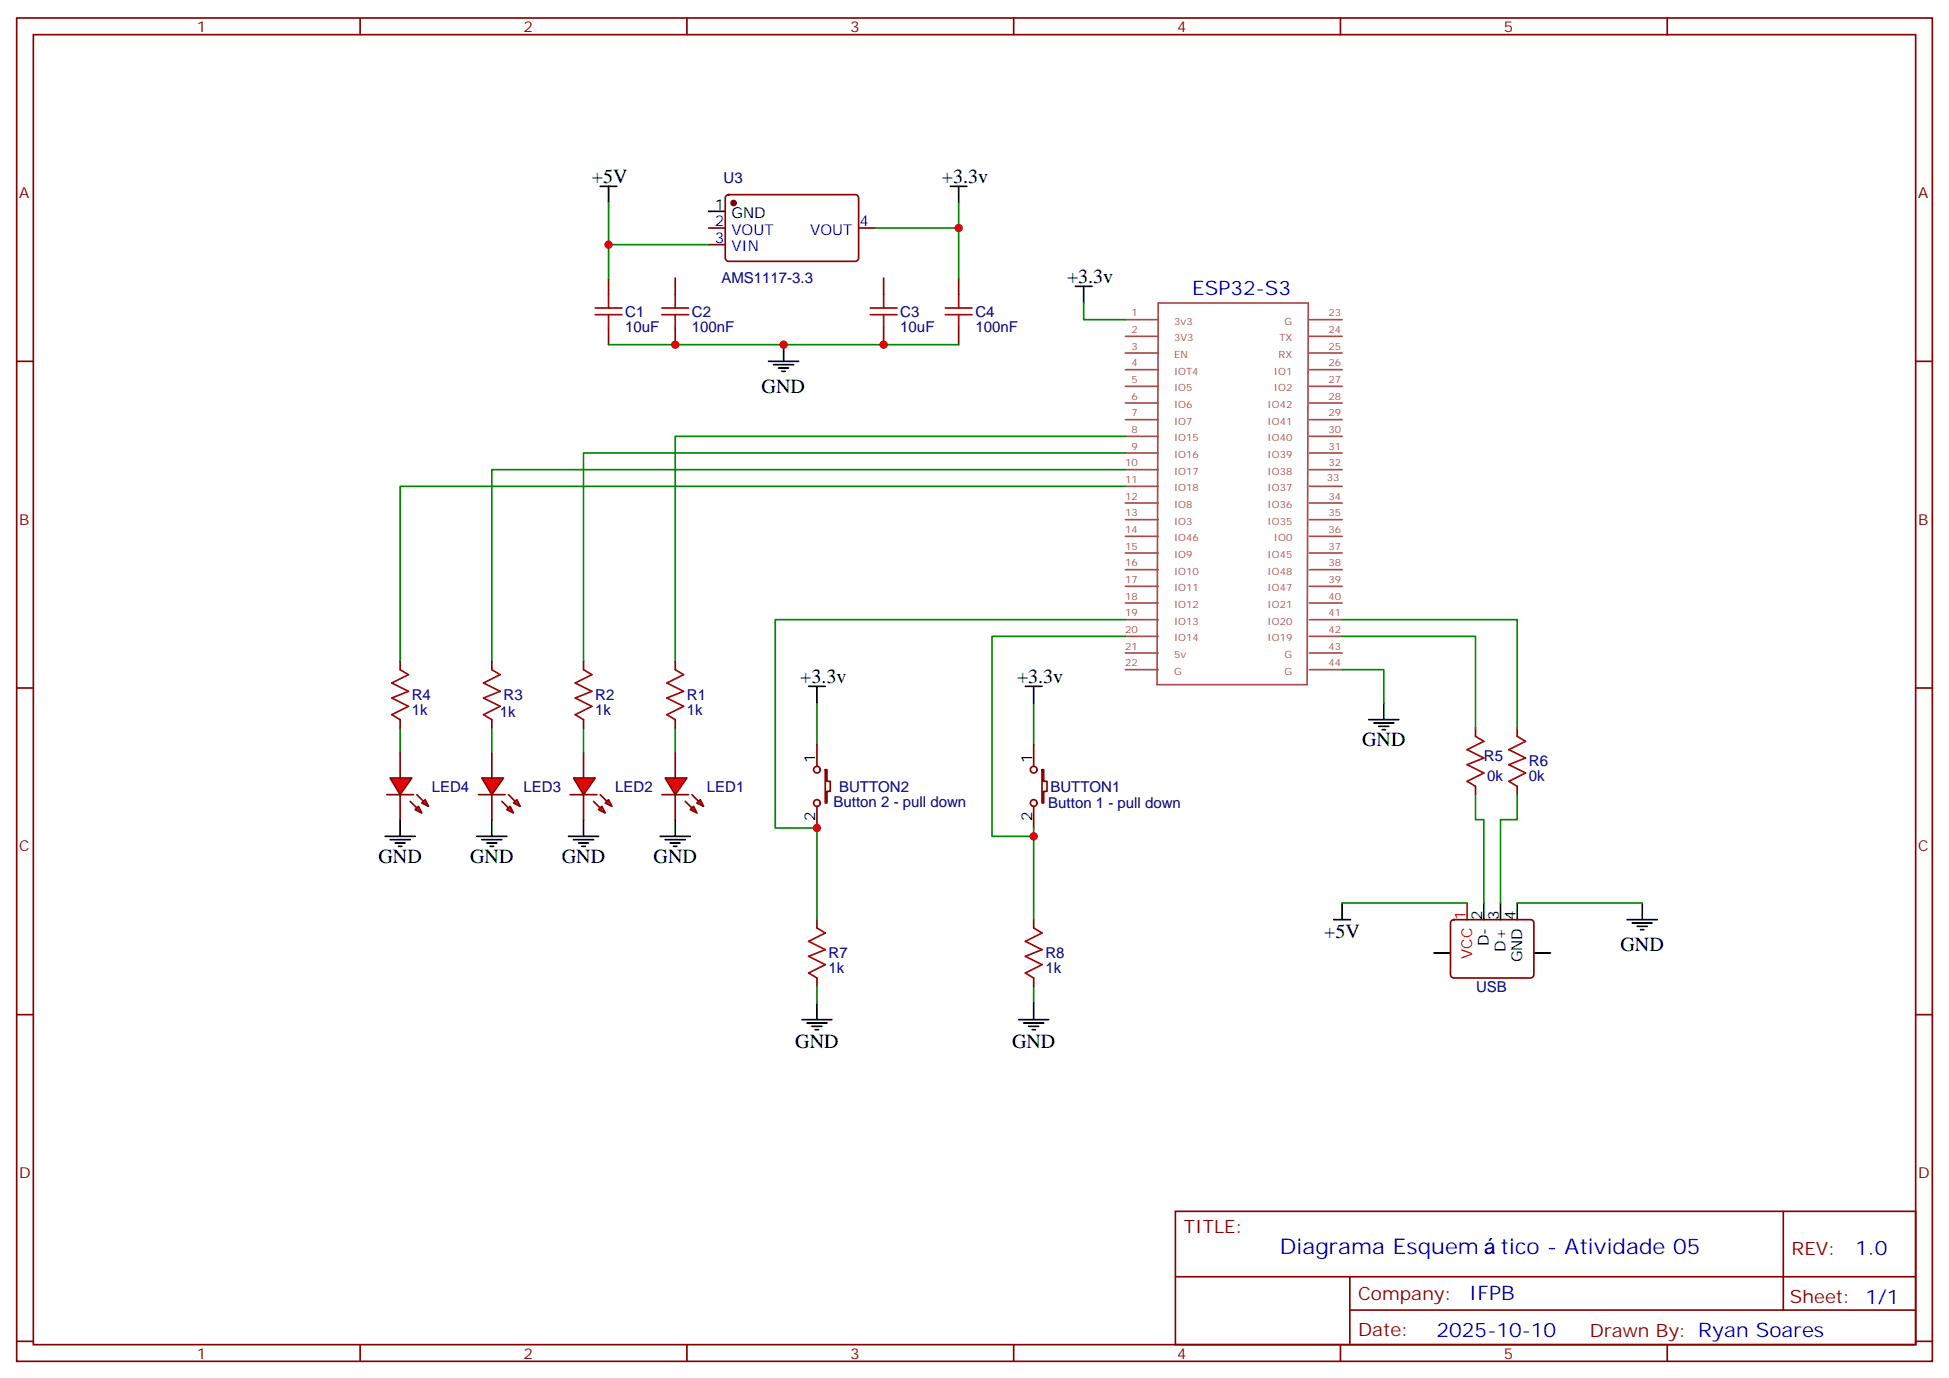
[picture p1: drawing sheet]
<svg xmlns="http://www.w3.org/2000/svg" width="412mm" height="292mm" viewBox="0 0 412 292" stroke-linecap="round" stroke-linejoin="round" font-family="sans-serif">
<g fill="none" stroke="#870000" stroke-width=".35">
<path d="M3.5 3.8h405.4v284.3h-405.4zM7.1 7.3h398.2v277.3h-398.2zM76.2 3.8v3.5M145.3 3.8v3.5M214.5 3.8v3.5M283.6 3.8v3.5M352.8 3.8v3.5M128.8 58.8v3.6M142.9 58.8v3.6M149.9 48.3h3.6M149.9 51.8h3.6M153.7 41.4l.5-.2h26.8a.71 .71 0 0 1 .7 .7v12.7a.76 .76 0 0 1-.7 .7h-26.8a.76 .76 0 0 1-.7-.7v-12.7z"/>
<path d="M181.7 48.3h3.5M187 58.8v3.6M202.8 58.8v3.6M3.5 76.5h3.6M128.8 69.4v3.6M142.9 69.4v3.6M187 69.4v3.6M202.8 69.4v3.6M405.3 76.5h3.6M84.7 140v1.7M104.1 140v1.7M123.5 140v1.7"/>
<path d="M142.9 140v1.7M3.5 145.6h3.6M84.7 152.3v1.8M104.1 152.3v1.8M123.5 152.3v1.8M142.9 152.3v1.8M312.2 154.1v1.8M321 154.1v1.8M405.3 145.6h3.6M312.2 166.4v1.8M321 166.4v1.8M307.2 194.9l.4-.2h16.2a.71 .71 0 0 1 .8 .7v10.9a.76 .76 0 0 1-.8 .7h-16.2a.76 .76 0 0 1-.7-.7v-10.9z"/>
<path d="M3.5 214.8h3.6M405.3 214.8h3.6M248.7 256.4h156.6v28.2h-156.6zM377.3 256.4v20.9M248.7 270.2h156.5M285.6 277.3h119.6M285.6 270.2v14.2M3.5 283.9h3.6M76.2 284.6v3.5M145.3 284.6v3.5M214.5 284.6v3.5M283.6 284.6v3.5"/>
<path d="M352.8 284.6v3.5M405.3 283.9h3.6"/>
</g>
<g fill="none" stroke="#a64a4a" stroke-width=".35">
<path d="M238.1 78.2h7M238.1 74.7h7M238.1 71.2h7M238.1 67.7h7M245.1 64.1h31.7l-.2 80.8h-31.8zM277 78.2h7M277 74.7h7M277 71.2h7M277 67.7h7M238.1 99.4h7M238.1 95.9h7M238.1 92.4h7"/>
<path d="M238.1 88.8h7M238.1 85.3h7M238.1 81.8h7M277 99.4h7M277 95.9h7M277 92.4h7M277 88.8h7M277 85.3h7M277 81.8h7M238.1 117.1h7M238.1 113.5h7M238.1 110h7"/>
<path d="M238.1 106.5h7M238.1 102.9h7M277 117.1h7M277 113.5h7M277 110h7M277 106.5h7M277 102.9h7M238.1 138.2h7M238.1 134.7h7M238.1 131.2h7M238.1 127.6h7M238.1 124.1h7"/>
<path d="M238.1 120.6h7M277 138.2h7M277 134.7h7M277 131.2h7M277 127.6h7M277 124.1h7M277 120.6h7M238.1 141.7h7M277 141.7h7"/>
</g>
<g fill="none" stroke="#000" stroke-width=".35">
<path d="M127 39.4h3.5M128.8 39.4v3.6M201.1 39.4h3.5M202.8 39.4v3.6M149.9 44.7h3.6M162.6 76.5h6.4M163.7 77.2h4.2M164.7 77.9h2.2M165.5 78.6h.7M165.8 73v3.5M289.6 152.3h6.4M290.7 153h4.2"/>
<path d="M291.7 153.7h2.2M292.5 154.4h.7M292.8 148.8v3.5M81.5 177h6.3M82.5 177.7h4.3M83.6 178.4h2.1M84.3 179.1h.7M84.7 173.5v3.5M100.9 177h6.3M102 177.7h4.2M103 178.4h2.1M103.7 179.1h.7"/>
<path d="M104.1 173.5v3.5M120.3 177h6.3M121.4 177.7h4.2M122.4 178.4h2.1M123.1 179.1h.7M123.5 173.5v3.5M139.7 177h6.3M140.8 177.7h4.2M141.8 178.4h2.1M142.5 179.1h.7M142.9 173.5v3.5M314 191.1v3.6"/>
<path d="M317.5 191.1v3.6M321 191.1v3.6M344.3 194.7h6.4M345.4 195.4h4.2M346.4 196.1h2.1M347.1 196.8h.7M347.5 191.1v3.6M303.4 201.7h3.5M324.6 201.7h3.5"/>
</g>
<g fill="none" stroke="#008700" stroke-width=".35">
<path d="M128.8 43v8.8h21.1M128.8 51.8v7M202.8 43v5.3h-17.6M202.8 48.3v10.5M128.8 73h74M238.1 92.4h-95.2v47.6M238.1 95.9h-114.6v44.1M238.1 99.4h-134v40.6M238.1 102.9h-153.4v37.1M284 134.7h28.2v19.4M284 131.2h37v22.9M84.7 154.1v5.3"/>
<path d="M104.1 154.1v5.3M123.5 154.1v5.3M142.9 154.1v5.3M284 141.7h8.8v7.1M312.2 168.2v5.3h1.8v17.6M321 168.2v5.3h-3.5v17.6M321 191.1h26.5"/>
</g>
<path d="M310.4 191.1v3.6" fill="none" stroke="#f00" stroke-width=".35"/>
<g fill="none" stroke="#a10000" stroke-width=".35">
<path d="M125.9 66.6h5.7M125.9 65.2h5.7M128.8 62.4v2.8M128.8 66.6v2.8M140.1 66.6h5.6M140.1 65.2h5.6M142.9 62.4v2.8M142.9 66.6v2.8M184.1 66.6h5.7M184.1 65.2h5.7M187 62.4v2.8M187 66.6v2.8"/>
<path d="M200 66.6h5.7M200 65.2h5.7M202.8 62.4v2.8M202.8 66.6v2.8M84.7 141.7l1.7 1.1-3.5 1.8 3.5 1.7-3.5 1.4 3.5 1.8-3.5 1.8 1.8 1M104.1 141.7l1.7 1.1-3.5 1.8 3.5 1.7-3.5 1.4 3.5 1.8-3.5 1.8 1.8 1M123.5 141.7l1.7 1.1-3.5 1.8 3.5 1.7-3.5 1.4 3.5 1.8-3.5 1.8 1.8 1M142.9 141.7l1.7 1.1-3.5 1.8 3.5 1.7-3.5 1.4 3.5 1.8-3.5 1.8 1.8 1M312.2 155.9l1.8 1-3.6 1.8 3.6 1.7-3.6 1.5 3.6 1.7-3.6 1.8 1.8 1M321 155.9l1.8 1-3.5 1.8 3.5 1.7-3.5 1.5 3.5 1.7-3.5 1.8 1.7 1"/>
</g>
<circle cx="155.2" cy="43" r=".53" fill="#870000" stroke="#870000" stroke-width=".35"/>
<g fill="#f00" stroke="#870000" stroke-width=".35">
<path d="M140.8 164.7h4.5l-2.4 3.5z"/>
<path d="M140.1 168.2h5.6z"/>
</g>
<g fill="#870000" stroke="#870000" stroke-width=".35">
<path d="M146.4 168.2l1.4 1.4z"/>
<path d="M145 169.6l1.4 1.4z"/>
</g>
<g fill="#f00" stroke="#870000" stroke-width=".35">
<path d="M147.5 170l.7-.7 .7 1.4z"/>
<path d="M146 171.4l.8-.7 .7 1.4z"/>
</g>
<path d="M142.9 159.4v5.3M142.9 168.2v5.3" fill="none" stroke="#870000" stroke-width=".35"/>
<g fill="#f00" stroke="#870000" stroke-width=".35">
<path d="M121.4 164.7h4.5l-2.4 3.5z"/>
<path d="M120.6 168.2h5.7z"/>
</g>
<g fill="#870000" stroke="#870000" stroke-width=".35">
<path d="M127 168.2l1.4 1.4z"/>
<path d="M125.6 169.6l1.4 1.4z"/>
</g>
<g fill="#f00" stroke="#870000" stroke-width=".35">
<path d="M128.1 170l.7-.7 .7 1.4z"/>
<path d="M126.6 171.4l.8-.7 .7 1.4z"/>
</g>
<path d="M123.5 159.4v5.3M123.5 168.2v5.3" fill="none" stroke="#870000" stroke-width=".35"/>
<g fill="#f00" stroke="#870000" stroke-width=".35">
<path d="M102 164.7h4.5l-2.4 3.5z"/>
<path d="M101.2 168.2h5.7z"/>
</g>
<g fill="#870000" stroke="#870000" stroke-width=".35">
<path d="M107.6 168.2l1.4 1.4z"/>
<path d="M106.2 169.6l1.4 1.4z"/>
</g>
<g fill="#f00" stroke="#870000" stroke-width=".35">
<path d="M109.4 169.3l.7 1.4-1.4-.7z"/>
<path d="M107.2 171.4l.7-.7 .8 1.4z"/>
</g>
<path d="M104.1 159.4v5.3M104.1 168.2v5.3" fill="none" stroke="#870000" stroke-width=".35"/>
<g fill="#f00" stroke="#870000" stroke-width=".35">
<path d="M82.5 164.7h4.6l-2.4 3.5z"/>
<path d="M81.8 168.2h5.7z"/>
</g>
<g fill="#870000" stroke="#870000" stroke-width=".35">
<path d="M88.2 168.2l1.4 1.4z"/>
<path d="M86.8 169.6l1.4 1.4z"/>
</g>
<g fill="#f00" stroke="#870000" stroke-width=".35">
<path d="M89.3 170l.7-.7 .7 1.4z"/>
<path d="M87.8 171.4l.7-.7 .8 1.4z"/>
</g>
<g fill="none" stroke="#870000" stroke-width=".35">
<path d="M84.7 159.4v5.3M172.9 157.6v4.6M218.7 157.6v4.6M84.7 168.2v5.3M172.9 170.7v4.6M174.6 162.9h.4v2.5h.7v2.1h-.7v2.5h-.4zM218.7 170.7v4.6M220.5 162.9h.3v2.5h.7v2.1h-.7v2.5h-.3zM172.9 194.7v1.7M218.7 194.7v1.7M172.9 207v1.8M218.7 207v1.8"/>
<circle cx="172.9" cy="162.9" r=".71"/>
<circle cx="172.9" cy="170" r=".71"/>
<circle cx="218.7" cy="162.9" r=".71"/>
<circle cx="218.7" cy="170" r=".71"/>
</g>
<g fill="none" stroke="#000" stroke-width=".35">
<path d="M227.5 60.6h3.6M229.3 60.6v3.5M171.1 145.3h3.5M172.9 145.3v3.5M217 145.3h3.5M218.7 145.3v3.5M282.2 194.7h3.6M284 191.1v3.6M169.7 215.8h6.3M170.7 216.5h4.3M171.8 217.2h2.1M172.5 217.9h.7"/>
<path d="M172.9 212.3v3.5M215.5 215.8h6.4M216.6 216.5h4.2M217.7 217.2h2.1M218.4 217.9h.7M218.7 212.3v3.5"/>
</g>
<path d="M229.3 64.1v3.6h8.8M238.1 131.2h-74.1v44.1h8.9v19.4M238.1 134.7h-28.2v42.3h8.8v-1.7M172.9 148.8v8.8M218.7 148.8v8.8M218.7 177v17.7M284 191.1h26.4M172.9 208.8v3.5M218.7 208.8v3.5" fill="none" stroke="#008700" stroke-width=".35"/>
<path d="M172.9 196.4l1.7 1.1-3.5 1.7 3.5 1.8-3.5 1.4 3.5 1.8-3.5 1.8 1.8 1M218.7 196.4l1.8 1.1-3.5 1.7 3.5 1.8-3.5 1.4 3.5 1.8-3.5 1.8 1.7 1" fill="none" stroke="#a10000" stroke-width=".35"/>
<g fill="#c00">
<circle cx="142.9" cy="73" r=".88"/>
<circle cx="187" cy="73" r=".88"/>
<circle cx="128.8" cy="51.8" r=".88"/>
<circle cx="202.8" cy="48.3" r=".88"/>
<circle cx="165.8" cy="73" r=".88"/>
<circle cx="172.9" cy="175.3" r=".88"/>
<circle cx="218.7" cy="177" r=".88"/>
</g>
<g font-size="4.6" fill="#00f">
<text x="270.8" y="265.4">Diagrama Esquem</text>
<text x="317.5" y="265.4">tico - Atividade 05</text>
</g>
<g font-size="4.2">
<text x="125.2" y="38.7">+5V</text>
<text x="199.3" y="38.7">+3.3v</text>
<text x="225.8" y="59.9">+3.3v</text>
<text x="161.2" y="83.2">GND</text>
<text x="169.3" y="144.6">+3.3v</text>
<text x="215.2" y="144.6">+3.3v</text>
<text x="288.2" y="158">GND</text>
<text x="80.1" y="182.7">GND</text>
<text x="99.5" y="182.7">GND</text>
<text x="118.9" y="182.7">GND</text>
<text x="138.3" y="182.7">GND</text>
<text x="280.2" y="198.6">+5V</text>
<text x="342.9" y="201.4">GND</text>
<text x="168.3" y="221.8">GND</text>
<text x="214.1" y="221.8">GND</text>
</g>
<g font-size="4.2" fill="#00f">
<text x="252.2" y="62.4">ESP32-S3</text>
<text x="392.5" y="265.7">1.0</text>
<text x="310.9" y="275.2">IFPB</text>
<text x="304" y="283">2025-10-10</text>
</g>
<g font-size="3.9" fill="#800">
<text x="250.5" y="261">TITLE:</text>
<text x="379.1" y="265.7">REV:</text>
<text x="287.4" y="275.2">Company:</text>
<text x="378.7" y="275.8">Sheet: 1/1</text>
<text x="287.4" y="282.9">Date:</text>
<text x="336.4" y="282.9">Drawn By: Ryan Soares</text>
</g>
<g font-size="3.2" fill="#800">
<text x="41.6" y="6.8">1</text>
<text x="110.8" y="6.8">2</text>
<text x="179.9" y="6.8">3</text>
<text x="249.1" y="6.8">4</text>
<text x="318.2" y="6.8">5</text>
<text x="4.1" y="41.9">A</text>
<text x="405.9" y="41.9">A</text>
<text x="4.1" y="111.1">B</text>
<text x="405.9" y="111.1">B</text>
<text x="4.1" y="180.2">C</text>
<text x="405.9" y="180.2">C</text>
<text x="4.1" y="249.3">D</text>
<text x="405.9" y="249.3">D</text>
<text x="41.6" y="287.6">1</text>
<text x="110.8" y="287.6">2</text>
<text x="179.9" y="287.6">3</text>
<text x="249.1" y="287.6">4</text>
<text x="318.2" y="287.6">5</text>
</g>
<g font-size="3.2" fill="#000080">
<text x="153.1" y="38.7">U3</text>
<text x="152.6" y="59.9">AMS1117-3.3</text>
<text x="132.3" y="70.3">10uF</text>
<text x="132.3" y="67">C1</text>
<text x="146.4" y="70.3">100nF</text>
<text x="146.4" y="67">C2</text>
<text x="190.5" y="70.3">10uF</text>
<text x="190.5" y="67">C3</text>
<text x="206.4" y="70.3">100nF</text>
<text x="206.4" y="67">C4</text>
<text x="87.1" y="148.2">R4</text>
<text x="106.5" y="148.2">R3</text>
<text x="125.9" y="148.2">R2</text>
<text x="145.3" y="148.2">R1</text>
<text x="87.1" y="151.4">1k</text>
<text x="105.8" y="151.7">1k</text>
<text x="125.9" y="151.4">1k</text>
<text x="145.3" y="151.4">1k</text>
<text x="314" y="161.1">R5</text>
<text x="91.4" y="167.6">LED4</text>
<text x="110.8" y="167.6">LED3</text>
<text x="130.2" y="167.6">LED2</text>
<text x="149.6" y="167.6">LED1</text>
<text x="177.6" y="167.6">BUTTON2</text>
<text x="222.2" y="167.7">BUTTON1</text>
<text x="314.7" y="165.4">0k</text>
<text x="323.5" y="165.4">0k</text>
<text x="323.5" y="162.2">R6</text>
<text x="176.4" y="170.8">Button 2 - pull down</text>
<text x="221.8" y="171.1">Button 1 - pull down</text>
<text x="175.3" y="202.9">R7</text>
<text x="221.2" y="202.9">R8</text>
<text x="175.3" y="206">1k</text>
<text x="221.2" y="206">1k</text>
<text x="312.3" y="210">USB</text>
</g>
<g font-size="3.2" fill="#00f">
<text x="151.3" y="47.9">2</text>
<text x="181.9" y="47.9">4</text>
<text x="151.3" y="51.4">3</text>
<text x="154.8" y="53.2">VIN</text>
<text x="154.8" y="49.7">VOUT</text>
<text x="171.4" y="49.7">VOUT</text>
</g>
<g font-size="3.2">
<text x="151.3" y="44.4">1</text>
<text x="154.8" y="46.1">GND</text>
<text x="172.5" y="161.5" transform="rotate(-90 172.5 161.5)">1</text>
<text x="218.4" y="161.5" transform="rotate(-90 218.4 161.5)">1</text>
<text x="172.5" y="173.7" transform="rotate(-90 172.5 173.7)">2</text>
<text x="218.4" y="173.7" transform="rotate(-90 218.4 173.7)">2</text>
<text x="313.6" y="194.7" transform="rotate(-90 313.6 194.7)">2</text>
<text x="317.1" y="194.7" transform="rotate(-90 317.1 194.7)">3</text>
<text x="320.7" y="194.7" transform="rotate(-90 320.7 194.7)">4</text>
<text x="315" y="200.3" transform="rotate(-90 315 200.3)">D-</text>
<text x="318.6" y="201.5" transform="rotate(-90 318.6 201.5)">D+</text>
<text x="322.1" y="203.7" transform="rotate(-90 322.1 203.7)">GND</text>
</g>
<g font-size="3.2" fill="#f00">
<text x="310.1" y="194.7" transform="rotate(-90 310.1 194.7)">1</text>
<text x="311.5" y="203" transform="rotate(-90 311.5 203)">VCC</text>
</g>
<g font-size="2.1" fill="#a54b4b">
<text x="239.4" y="70.5">2</text>
<text x="239.4" y="67">1</text>
<text x="248.4" y="68.7">3v3</text>
<text x="271.8" y="68.7">G</text>
<text x="281.1" y="70.5">24</text>
<text x="281.1" y="67">23</text>
<text x="239.4" y="77.6">4</text>
<text x="239.4" y="74">3</text>
<text x="248.4" y="75.8">EN</text>
<text x="248.4" y="72.2">3V3</text>
<text x="270.5" y="75.8">RX</text>
<text x="270.7" y="72.2">TX</text>
<text x="281.1" y="77.6">26</text>
<text x="281.1" y="74">25</text>
<text x="239.4" y="81.1">5</text>
<text x="248.4" y="82.8">IO5</text>
<text x="248.4" y="79.3">IOT4</text>
<text x="269.6" y="82.8">IO2</text>
<text x="269.6" y="79.3">IO1</text>
<text x="281.1" y="81.1">27</text>
<text x="239.4" y="88.1">7</text>
<text x="239.4" y="84.6">6</text>
<text x="248.4" y="89.9">IO7</text>
<text x="248.4" y="86.3">IO6</text>
<text x="268.2" y="89.9">IO41</text>
<text x="268.2" y="86.3">IO42</text>
<text x="281.1" y="88.1">29</text>
<text x="281.1" y="84.6">28</text>
<text x="239.4" y="95.2">9</text>
<text x="239.4" y="91.7">8</text>
<text x="248.4" y="93.4">IO15</text>
<text x="268.2" y="93.4">IO40</text>
<text x="281.1" y="95.2">31</text>
<text x="281.1" y="91.7">30</text>
<text x="238.1" y="98.7">10</text>
<text x="248.4" y="100.5">IO17</text>
<text x="248.4" y="96.9">IO16</text>
<text x="268.2" y="100.5">IO38</text>
<text x="268.2" y="96.9">IO39</text>
<text x="280.7" y="101.9">33</text>
<text x="281.1" y="98.7">32</text>
<text x="238.1" y="105.8">12</text>
<text x="238.1" y="102.2">11</text>
<text x="248.4" y="107.5">IO8</text>
<text x="248.4" y="104">IO18</text>
<text x="268.2" y="107.5">IO36</text>
<text x="268.2" y="104">IO37</text>
<text x="281.1" y="105.8">34</text>
<text x="238.1" y="112.8">14</text>
<text x="238.1" y="109.3">13</text>
<text x="248.4" y="111">IO3</text>
<text x="268.2" y="111">IO35</text>
<text x="281.1" y="112.8">36</text>
<text x="281.1" y="109.3">35</text>
<text x="238.1" y="119.9">16</text>
<text x="238.1" y="116.4">15</text>
<text x="248.4" y="118.1">IO9</text>
<text x="248.4" y="114.6">IO46</text>
<text x="268.2" y="118.1">IO45</text>
<text x="269.6" y="114.6">IO0</text>
<text x="281.1" y="119.9">38</text>
<text x="281.1" y="116.4">37</text>
<text x="238.1" y="123.4">17</text>
<text x="248.4" y="125.1">IO11</text>
<text x="248.4" y="121.6">IO10</text>
<text x="268.2" y="125.1">IO47</text>
<text x="268.2" y="121.6">IO48</text>
<text x="281.1" y="123.4">39</text>
<text x="238.1" y="130.5">19</text>
<text x="238.1" y="126.9">18</text>
<text x="248.4" y="128.7">IO12</text>
<text x="268.2" y="128.7">IO21</text>
<text x="281.1" y="130.5">41</text>
<text x="281.1" y="126.9">40</text>
<text x="238.1" y="137.5">21</text>
<text x="238.1" y="134">20</text>
<text x="248.4" y="135.7">IO14</text>
<text x="248.4" y="132.2">IO13</text>
<text x="268.2" y="135.7">IO19</text>
<text x="268.2" y="132.2">IO20</text>
<text x="281.1" y="137.5">43</text>
<text x="281.1" y="134">42</text>
<text x="238.1" y="141.1">22</text>
<text x="248.4" y="142.8">G</text>
<text x="248.4" y="139.3">5v</text>
<text x="271.8" y="142.8">G</text>
<text x="271.8" y="139.3">G</text>
<text x="281.1" y="141.1">44</text>
</g>
</svg>
